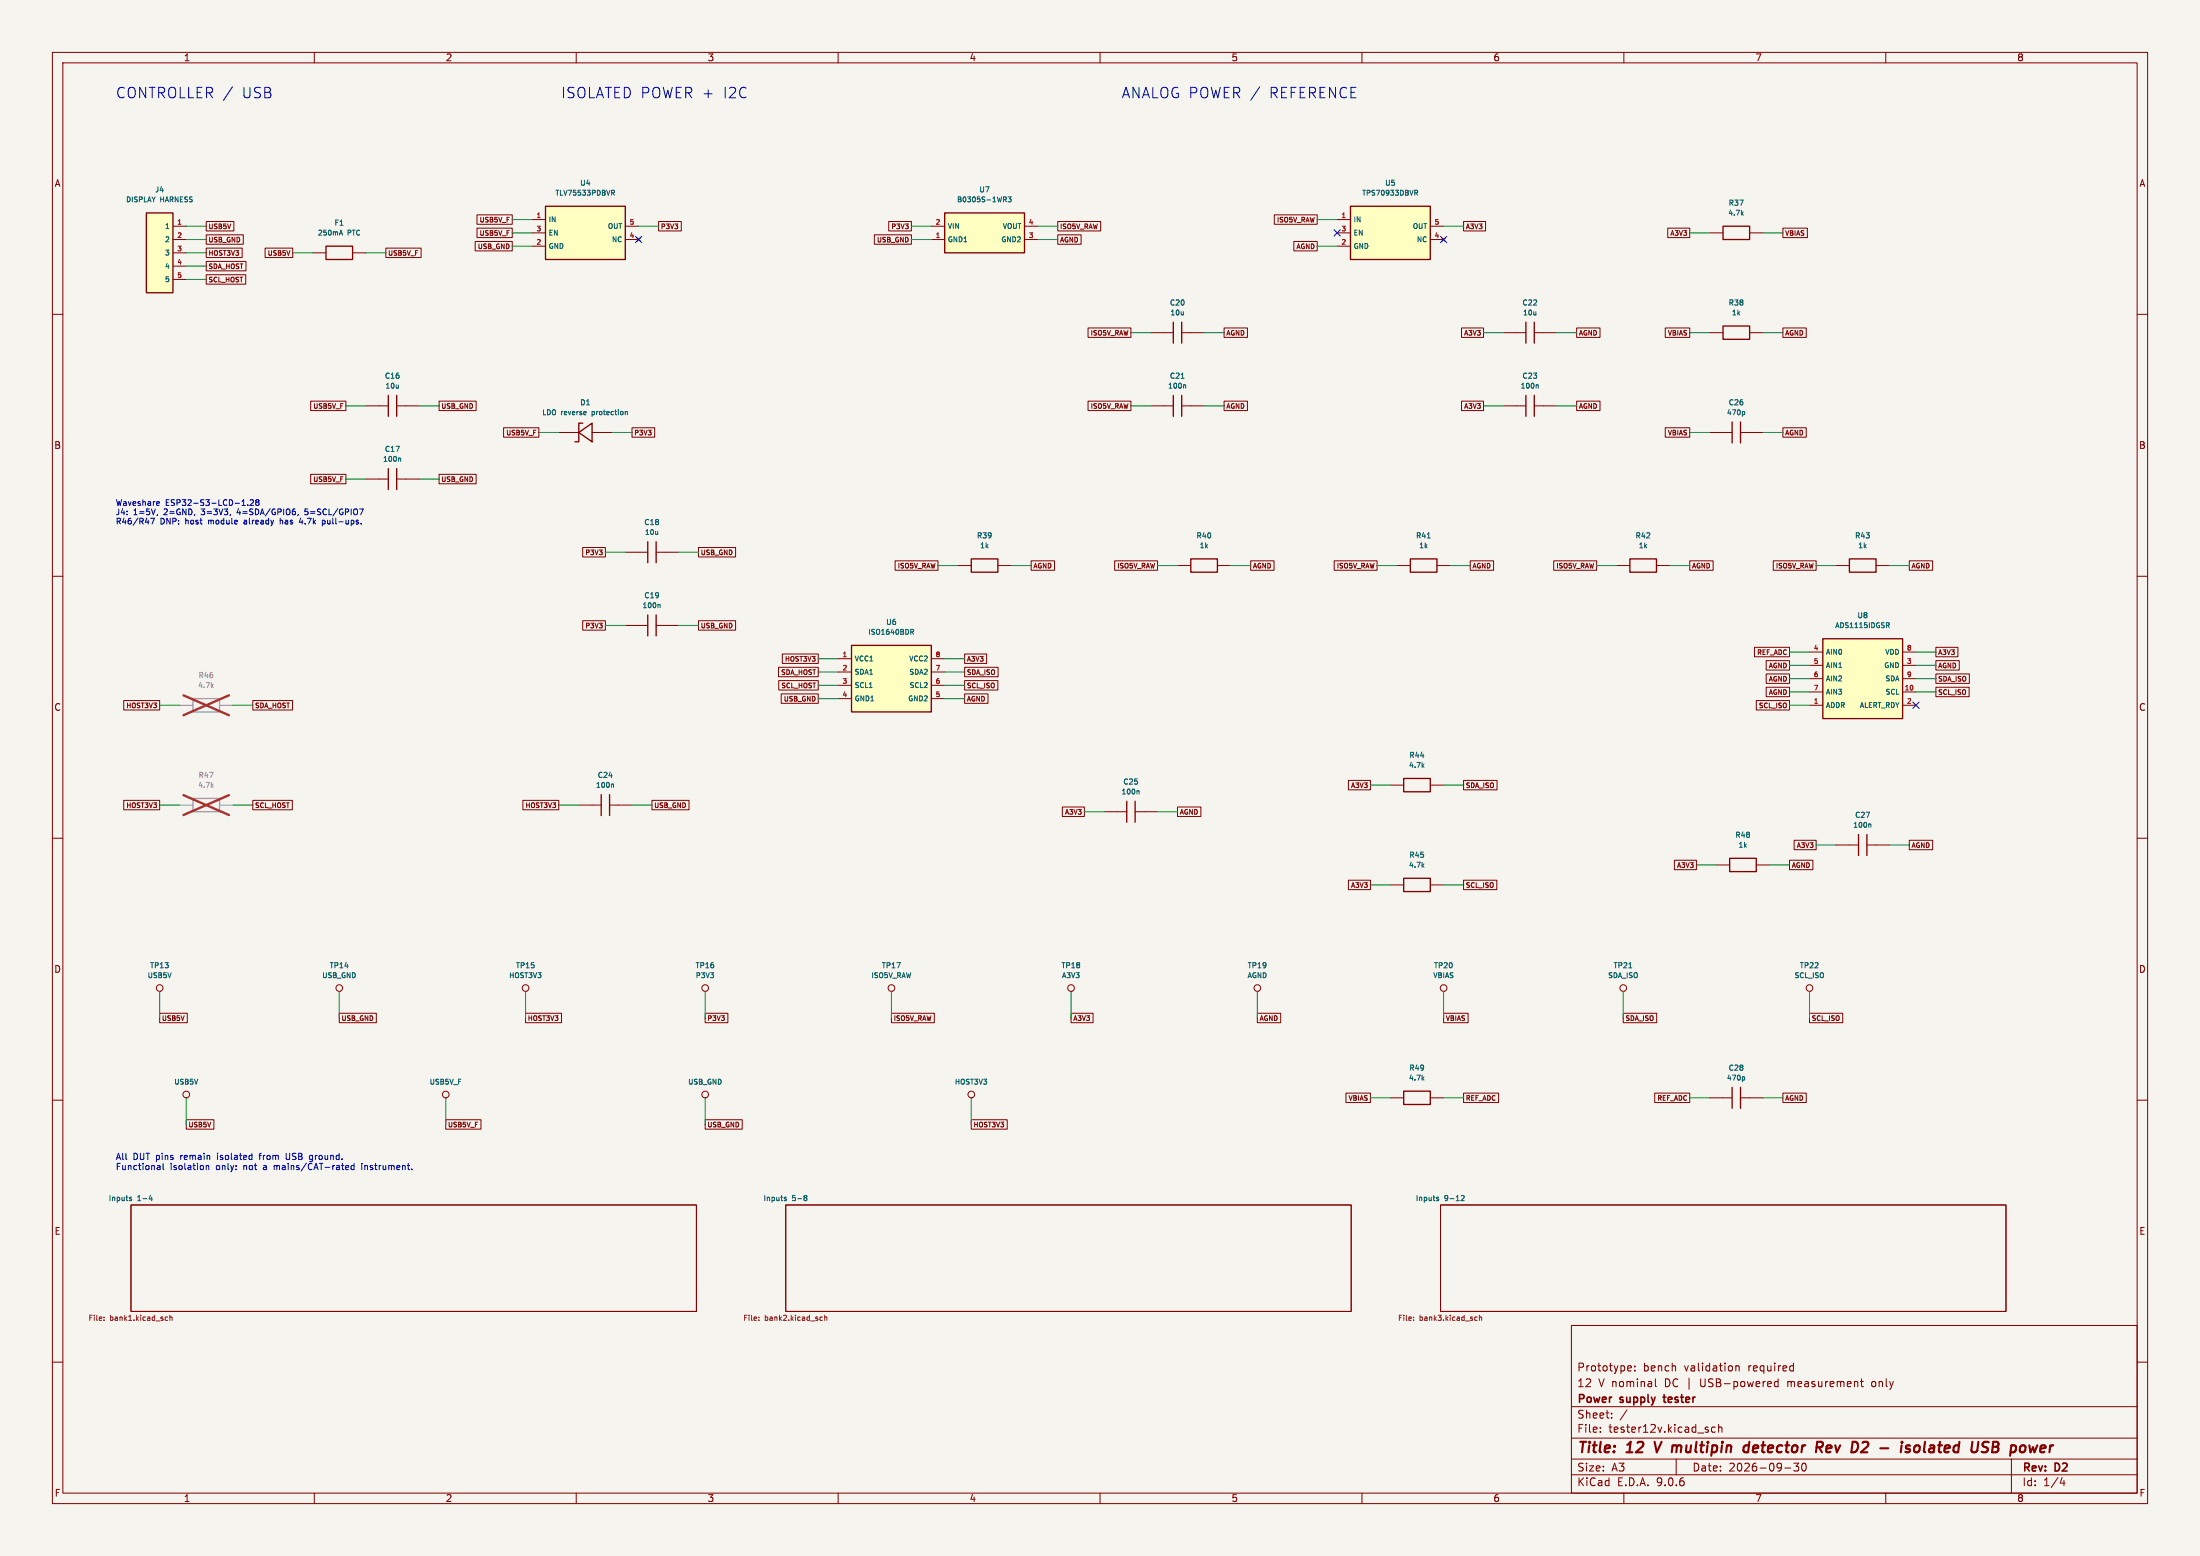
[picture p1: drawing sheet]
<svg xmlns="http://www.w3.org/2000/svg" width="420mm" height="297mm" viewBox="0 0 420 297" stroke-linecap="round" stroke-linejoin="round" font-family="sans-serif">
<path d="M0 0h420v297h-420z" fill="#f5f4ef" stroke="#f5f4ef" stroke-width=".19"/>
<g fill="none" stroke="#840000" stroke-width=".19">
<path d="M10 10h400v277h-400zM12 12h396v273h-396zM60 10v2M110 10v2M160 10v2M210 10v2M260 10v2M310 10v2M360 10v2M10 60h2M408 60h2M10 110h2"/>
<path d="M119.4 119.4h4.3M125.3 119.4h4.2M408 110h2M10 160h2M408 160h2M10 210h2M408 210h2M25 230h107.9v20.3h-107.9zM150 230h107.9v20.3h-107.9zM275 230h108v20.3h-108zM300 253h108v32h-108zM10 260h2"/>
<path d="M300 278.5h108M300 274.5h108M300 268.5h108M305.5 273.2v.2M305.5 272.5v.1M307.7 270.5v.2M307.7 269.8v.1M310.6 269.1l-1.3 1.9M310.9 260.7l.5 .1v.2l-.7 .2M311.4 261.6l-.5 .1M312.1 261.5v.2M312.1 260.8v.1"/>
<path d="M316 263.2v1.3l.2 .2M320 278.5v3M326.1 273v.3M327.4 272.5l-.4-.1-.3 .3 .2 .6h.5M328.1 272.5l.2-.1 .4 .1v.9M328.1 271.9v1.5M331.4 260.8l.2-.1 .3 .1 .1 .9M331.4 260.7v1M339.4 263.2v1.5M339.4 263.8l-.4-.1-.3 .3 .2 .6h.5M341.9 260.7l.5 .1M342.4 261.6l-.5 .1"/>
<path d="M342.4 260.2v1.5M342.4 279.3h1l-.5 .6 .4 .1v.6l-.2 .2-.7-.2M344.1 279.4l.2-.1a.8 .8 0 0 1 .5 .7 .8 .8 0 0 1-.5 .8l-.2-.2-.2-.4zM355.2 263.7h.5M355.4 263.2v1.3l.3 .2M357.4 263.8v.7M384 278.5v6.5M408 260h2M60 285v2M110 285v2M160 285v2M210 285v2"/>
<path d="M260 285v2M300 281.5h108M310 285v2M340.7 280.2h1.2M360 285v2M393.7 282l-.4 1.1h.9M394 282.6v1"/>
</g>
<g fill="none" stroke="#840000" stroke-width=".4">
<path d="M315.9 275.2l.4 2M333.9 276a.66 .66 0 0 0-1 .3l-.1 .5 .2 .3h.7M334 275.2l-.3 2M346.9 275.2l1 .1a.58 .58 0 0 1-.4 1M347.3 276.3l.5 .9M349.4 275.9l-.6 .1-.2 .9 .3 .3h.3M349.6 276.3l-.9 .2M355.9 275.2l.6 .1 .2 .5-.2 .3-1.3 1.1h1.3M359 276.4h1.5M363 275.9l-.1 1.3M363.1 275.2v.2M364 276h.6"/>
<path d="M365.7 276a.5 .5 0 0 1 .8 .3l-.1 .5a.62 .62 0 0 1-.7 .4M367.5 275.2l-.2 1.7 .2 .3M380.4 276.2h.7M380.5 275.2l.9 .1a.51 .51 0 0 1 .1 .5 .51 .51 0 0 1-.4 .4l.3 .1a.58 .58 0 0 1-.4 .9h-.7zM390.3 275.9l-.6 .1M390.3 277.1l-.6 .1M390.5 276.3l-1 .2"/>
</g>
<path d="M317.5 266.7h.5" fill="none" stroke="#840000" stroke-width=".3"/>
<g fill="none" stroke="#006464" stroke-width=".19">
<path d="M125.7 115.4l.3 .1v.5M24.9 228.9l.2 .1-.3 .2M24.9 228.5l.2 .1M28.7 228.1l-.2 .8h.6M29 228.5v.7M149.9 228.9l.2 .1-.3 .2M149.9 228.5l.2 .1M153.7 228.2l.3 .2-.1 .2M153.7 228.6h.2M153.9 228.6l.1 .4-.3 .2M274.4 228.9l.3 .1-.4 .2M274.4 228.5l.2 .1"/>
<path d="M279 228.3l.3-.1 .2 .3-.6 .7h.6"/>
</g>
<g fill="none" stroke="#725600" stroke-width=".19">
<path d="M19.9 251.9v.1M19.9 251.4v.1M31.7 251.4h.3M32 252h-.3M32.4 251.5l.4-.1 .1 .6M32.4 251v1M144.9 251.9v.1M144.9 251.4v.1M156.7 251.4h.3M157 252h-.3M157.4 251.5l.4-.1 .1 .6M157.4 251v1"/>
<path d="M269.9 251.9v.1M269.9 251.4v.1M281.7 251.4h.3M282 252h-.3M282.4 251.5l.4-.1 .1 .6M282.4 251v1"/>
</g>
<path d="M36.8 133.4h5.1v2.5h-5.1z" fill="none" stroke="#9c9b98" stroke-width=".25"/>
<path d="M34.3 134.6h2.5M41.9 134.6h2.5" fill="none" stroke="#9c9b98" stroke-width=".19"/>
<path d="M40.4 130.9l.3 .3M40.7 130.6l-.4 .4" fill="none" stroke="#939391" stroke-width=".19"/>
<path d="M35 132.7l8.7 3.8M43.7 132.7l-8.7 3.8" fill="none" stroke="#e12e31" stroke-width=".46"/>
<path d="M123.7 117.4v4M125.3 117.4v4" fill="none" stroke="#840000" stroke-width=".25"/>
<path d="M27.9 40.6h5.1v15.3h-5.1z" fill="#ffffc2"/>
<path d="M27.9 40.6h5.1v15.3h-5.1zM114.8 151.7v4M116.4 151.7v4" fill="none" stroke="#840000" stroke-width=".25"/>
<g fill="none" stroke="#840000" stroke-width=".19">
<path d="M33 43.2h2.6M33 45.7h2.6M33 48.3h2.6M33 50.8h2.6M33 53.3h2.6M110.5 153.7h4.3M116.4 153.7h4.2M134.6 189.2h.1M134.6 209.6h.1"/>
<circle cx="134.6" cy="188.6" r=".63"/>
<circle cx="134.6" cy="208.9" r=".63"/>
</g>
<path d="M116.9 149.7l.2 .1v.5" fill="none" stroke="#006464" stroke-width=".19"/>
<path d="M180.3 40.6h15.3v7.7h-15.3z" fill="#ffffc2"/>
<path d="M180.3 40.6h15.3v7.7h-15.3z" fill="none" stroke="#840000" stroke-width=".25"/>
<path d="M177.8 43.2h2.5M177.8 45.7h2.5M195.6 43.2h2.5M195.6 45.7h2.5" fill="none" stroke="#840000" stroke-width=".19"/>
<path d="M191.6 37.6h.3l.2 .2-.1 .2-.4 .1M191.8 38.1l.3 .4M192.4 37.6h.6l-.3 .3 .3 .1v.4h-.6" fill="none" stroke="#006464" stroke-width=".19"/>
<path d="M162.6 123.2h15.2v12.7h-15.2z" fill="#ffffc2"/>
<path d="M74.1 75.5v4M75.7 75.5v4M162.6 123.2h15.2v12.7h-15.2zM268 167.6h5v2.6h-5zM268 208.3h5v2.5h-5zM330.7 207.5v4.1M332.3 207.5v4.1" fill="none" stroke="#840000" stroke-width=".25"/>
<g fill="none" stroke="#840000" stroke-width=".19">
<path d="M69.8 77.5h4.3M75.7 77.5h4.3M160 125.7h2.6M160 128.3h2.6M160 130.8h2.6M160 133.4h2.6M177.8 125.7h2.5M177.8 128.3h2.5M177.8 130.8h2.5M177.8 133.4h2.5M265.4 168.9h2.6M273 168.9h2.6"/>
<path d="M64.8 189.2h.1M100.3 189.2h.1M170.2 189.2h.1M240 189.2h.1M275.6 189.2h.1M309.9 189.2h.1M345.4 189.2h.1M35.6 209.6h.1M85.1 209.6h.1M265.4 209.6h2.6M273 209.6h2.6M326.4 209.6h4.3"/>
<path d="M332.3 209.6h4.2"/>
<circle cx="64.8" cy="188.6" r=".63"/>
<circle cx="100.3" cy="188.6" r=".63"/>
<circle cx="170.2" cy="188.6" r=".63"/>
<circle cx="240" cy="188.6" r=".63"/>
<circle cx="275.6" cy="188.6" r=".63"/>
<circle cx="309.9" cy="188.6" r=".63"/>
<circle cx="345.4" cy="188.6" r=".63"/>
<circle cx="35.6" cy="208.9" r=".63"/>
<circle cx="85.1" cy="208.9" r=".63"/>
</g>
<path d="M173.9 120.1h.3l.2 .2-.1 .3h-.4M174.1 120.6l.3 .5M271.6 165.2l.2 .3M271.8 164.9l-.3 .4M311 184.7h.5M271.6 205.8l.2 .4M271.8 205.5l-.3 .4M332.9 205.5l.2 .2v.3l-.2 .2" fill="none" stroke="#006464" stroke-width=".19"/>
<path d="M104.1 39.4h15.3v10.1h-15.3z" fill="#ffffc2"/>
<g fill="none" stroke="#840000" stroke-width=".25">
<path d="M104.1 39.4h15.3v10.1h-15.3zM224 61.5v4M224 75.5v4M225.6 61.5v4M225.6 75.5v4M110.5 82.6l2.5-1.8v3.5zM111.3 80.8h-.8v3.5h-.7M185.4 106.7h5.1v2.5h-5.1zM227.3 106.7h5.1v2.5h-5.1zM269.2 106.7h5.1v2.5h-5.1zM311.1 106.7h5.1v2.5h-5.1zM353.1 106.7h5v2.5h-5z"/>
<path d="M215.1 152.9v4M216.7 152.9v4M268 148.6h5v2.5h-5zM354.8 159.3v4M356.4 159.3v4M330.2 163.8h5.1v2.6h-5.1z"/>
</g>
<g fill="none" stroke="#840000" stroke-width=".19">
<path d="M101.6 41.9h2.5M101.6 44.5h2.5M101.6 47h2.5M119.4 43.2h2.5M119.4 45.7h2.5M121.5 45.3l.8 .8M122.3 45.3l-.8 .8M219.7 63.5h4.3M219.7 77.5h4.3M225.6 63.5h4.3M225.6 77.5h4.3M106.7 82.6h3.8"/>
<path d="M113 82.6h3.8M182.9 108h2.5M190.5 108h2.5M224.8 108h2.5M232.4 108h2.5M266.7 108h2.5M274.3 108h2.6M308.6 108h2.5M316.2 108h2.6M350.5 108h2.6M358.1 108h2.6M210.8 154.9h4.3"/>
<path d="M216.7 154.9h4.3M265.4 149.9h2.6M273 149.9h2.6M327.7 165.1h2.5M335.3 165.1h2.5M350.5 161.3h4.3M356.4 161.3h4.3M30.5 189.2h.1M204.5 189.2h.1M185.4 209.6h.1"/>
<circle cx="30.5" cy="188.6" r=".63"/>
<circle cx="204.5" cy="188.6" r=".63"/>
<circle cx="185.4" cy="208.9" r=".63"/>
</g>
<path d="M116.8 36.3h.3l.2 .2-.1 .3h-.4M117 36.8l.3 .5M119.4 78.6h.3l.1 .6M225.5 72.2h.6M226.1 73.5l.3 .1v.5M272.5 102.7h.5M217.2 150.9l.3 .2v.5M271.6 146.1l.2 .4M271.8 145.8l-.3 .4M356.9 157.3l.3 .1v.5" fill="none" stroke="#006464" stroke-width=".19"/>
<path d="M36.8 152.4h5.1v2.5h-5.1z" fill="none" stroke="#9c9b98" stroke-width=".25"/>
<path d="M34.3 153.7h2.5M41.9 153.7h2.5" fill="none" stroke="#9c9b98" stroke-width=".19"/>
<path d="M40.4 149.9l.3 .4M40.7 149.7l-.4 .3" fill="none" stroke="#939391" stroke-width=".19"/>
<path d="M35 151.8l8.7 3.8M43.7 151.8l-8.7 3.8" fill="none" stroke="#e12e31" stroke-width=".46"/>
<path d="M348 121.9h15.2v15.3h-15.2z" fill="#ffffc2"/>
<g fill="none" stroke="#840000" stroke-width=".25">
<path d="M62.2 47h5.1v2.5h-5.1zM328.9 43.2h5.1v2.5h-5.1zM291.3 61.5v4M291.3 75.5v4M292.9 61.5v4M292.9 75.5v4M328.9 62.2h5.1v2.6h-5.1zM74.1 89.4v4M75.7 89.4v4M330.7 80.6v3.9M332.3 80.6v3.9M123.7 103.4v4"/>
<path d="M125.3 103.4v4M348 121.9h15.2v15.3h-15.2z"/>
</g>
<g fill="none" stroke="#840000" stroke-width=".19">
<path d="M59.7 48.3h2.5M67.3 48.3h2.5M326.4 44.5h2.5M334 44.5h2.5M287 63.5h4.3M287 77.5h4.3M292.9 63.5h4.3M292.9 77.5h4.3M326.4 63.5h2.5M334 63.5h2.5M69.8 91.4h4.3M75.7 91.4h4.3"/>
<path d="M326.4 82.6h4.3M332.3 82.6h4.2M119.4 105.4h4.3M125.3 105.4h4.2M345.4 124.5h2.6M345.4 127h2.6M345.4 129.5h2.6M345.4 132.1h2.6M345.4 134.6h2.6M363.2 124.5h2.6M363.2 127h2.6M363.2 129.5h2.6"/>
<path d="M363.2 132.1h2.6M363.2 134.6h2.6"/>
</g>
<path d="M64.9 44.6h.4M65.1 43.9l.3 1M332.5 40.7l.3 .4M332.8 40.4l-.4 .4M293.4 73.5l.3 .1v.5M332.9 78.5l.2 .2v.3l-.2 .2M76.2 87.4l.3 .2v.5M360.1 118.9h.4l.2 .1-.1 .3-.5 .1M360.4 119.4l.3 .4" fill="none" stroke="#006464" stroke-width=".19"/>
<path d="M257.8 39.4h15.2v10.1h-15.2z" fill="#ffffc2"/>
<path d="M257.8 39.4h15.2v10.1h-15.2z" fill="none" stroke="#840000" stroke-width=".25"/>
<g fill="none" stroke="#840000" stroke-width=".19">
<path d="M39.4 52.4h7.5v1.8h-7.5zM39.4 49.9h7.6v1.8h-7.6zM39.4 47.4h6.8v1.8h-6.8zM39.4 42.3h5.2v1.8h-5.2zM39.4 44.8h7v1.8h-7zM50.6 47.4h5.3v1.8h-5.3zM73.7 47.4h6.7v1.8h-6.7zM90.7 46.1h7.1v1.8h-7.1zM91.1 43.5h6.7v1.9h-6.7zM91.1 41h6.7v1.8h-6.7zM125.7 42.3h4.4v1.8h-4.4zM166.9 44.8h7.1v1.8h-7.1z"/>
<path d="M169.7 42.3h4.3v1.8h-4.3zM201.9 42.3h8.2v1.8h-8.2zM201.9 44.8h4.5v1.8h-4.5zM243.3 41h8.2v1.8h-8.2zM247 46.1h4.5v1.8h-4.5zM255.3 41.9h2.5M255.3 44.5h2.5M255.3 47h2.5M273 43.2h2.6M273 45.7h2.6M275.2 45.3l.8 .8M276 45.3l-.8 .8"/>
<path d="M279.4 42.3h4.2v1.8h-4.2zM318.4 43.5h4.2v1.9h-4.2zM340.4 43.5h4.6v1.9h-4.6zM59.3 76.6h6.7v1.8h-6.7zM83.8 76.6h7.1v1.8h-7.1zM207.7 76.6h8.2v1.8h-8.2zM207.7 62.6h8.2v1.8h-8.2zM233.7 76.6h4.4v1.8h-4.4zM233.7 62.6h4.4v1.8h-4.4zM279 62.6h4.2v1.8h-4.2zM279 76.6h4.2v1.8h-4.2zM301 62.6h4.4v1.8h-4.4z"/>
<path d="M301 76.6h4.4v1.8h-4.4zM317.9 62.6h4.7v1.8h-4.7zM340.4 62.6h4.4v1.8h-4.4zM59.3 90.5h6.7v1.8h-6.7zM83.8 90.5h7.1v1.8h-7.1zM96.1 81.6h6.8v1.9h-6.8zM120.6 81.6h4.4v1.9h-4.4zM317.9 81.6h4.7v1.9h-4.7zM340.4 81.6h4.4v1.9h-4.4zM111.2 118.5h4.4v1.8h-4.4zM111.2 104.5h4.4v1.8h-4.4zM133.3 104.5h7.1v1.8h-7.1z"/>
<path d="M133.3 118.5h7.1v1.8h-7.1zM170.9 107h8.2v1.9h-8.2zM196.8 107h4.5v1.9h-4.5zM212.8 107h8.2v1.9h-8.2zM238.8 107h4.4v1.9h-4.4zM254.7 107h8.2v1.9h-8.2zM280.7 107h4.4v1.9h-4.4zM296.6 107h8.2v1.9h-8.2zM322.6 107h4.4v1.9h-4.4zM338.5 107h8.2v1.9h-8.2zM364.5 107h4.4v1.9h-4.4zM23.6 133.7h6.9v1.8h-6.9z"/>
<path d="M48.3 133.7h7.5v1.8h-7.5zM148.6 127.4h7.6v1.8h-7.6zM148.7 129.9h7.5v1.8h-7.5zM149.1 132.4h7.1v1.9h-7.1zM149.4 124.8h6.8v1.8h-6.8zM184.1 129.9h6.4v1.8h-6.4zM184.1 132.4h4.5v1.9h-4.5zM184.1 124.8h4.3v1.8h-4.3zM184.1 127.4h6.4v1.8h-6.4zM334.9 123.6h6.7v1.8h-6.7zM335.3 133.7h6.3v1.8h-6.3zM337.2 128.6h4.4v1.8h-4.4z"/>
<path d="M337.2 126.1h4.4v1.8h-4.4zM337.2 131.2h4.4v1.8h-4.4zM369.6 123.6h4.2v1.8h-4.2zM369.6 126.1h4.4v1.8h-4.4zM369.6 128.6h6.4v1.8h-6.4zM369.6 131.2h6.3v1.8h-6.3zM23.6 152.8h6.9v1.8h-6.9zM48.3 152.8h7.5v1.8h-7.5zM99.8 152.8h6.9v1.8h-6.9zM124.5 152.8h7v1.8h-7zM202.8 154h4.2v1.8h-4.2zM224.8 154h4.4v1.8h-4.4z"/>
<path d="M257.4 149h4.2v1.8h-4.2zM279.4 149h6.4v1.8h-6.4zM257.4 168h4.2v1.8h-4.2zM279.4 168h6.3v1.8h-6.3zM319.6 164.2h4.2v1.8h-4.2zM341.6 164.2h4.5v1.8h-4.5zM342.5 160.4h4.2v1.8h-4.2zM364.5 160.4h4.4v1.8h-4.4zM30.5 193.4h5.3v1.8h-5.3zM64.8 193.4h7v1.8h-7zM100.3 193.4h6.9v1.8h-6.9zM134.6 193.4h4.4v1.8h-4.4z"/>
<path d="M170.2 193.4h8.2v1.8h-8.2zM204.5 193.4h4.2v1.8h-4.2zM240 193.4h4.5v1.8h-4.5zM275.6 193.4h4.7v1.8h-4.7zM309.9 193.4h6.4v1.8h-6.4zM345.4 193.4h6.4v1.8h-6.4zM35.6 213.7h5.2v1.8h-5.2zM85.1 213.7h6.7v1.8h-6.7zM134.6 213.7h7.1v1.8h-7.1zM185.4 213.7h6.9v1.8h-6.9zM256.9 208.6h4.7v1.9h-4.7zM279.4 208.6h6.7v1.9h-6.7z"/>
<path d="M315.9 208.6h6.7v1.9h-6.7zM340.4 208.6h4.4v1.9h-4.4z"/>
</g>
<path d="M270.1 36.3h.4l.1 .2-.1 .3h-.4M270.3 36.8l.3 .5" fill="none" stroke="#006464" stroke-width=".19"/>
<g fill="none" stroke="#009600" stroke-width=".19">
<path d="M35.6 43.2h3.8M35.6 48.3h3.8M35.6 45.7h3.8M35.6 53.3h3.8M35.6 50.8h3.8M55.9 48.3h3.8M69.8 48.3h3.9M97.8 41.9h3.8M97.8 47h3.8M97.8 44.5h3.8M121.9 43.2h3.8M174 43.2h3.8"/>
<path d="M174 45.7h3.8M198.1 43.2h3.8M198.1 45.7h3.8M251.5 41.9h3.8M251.5 47h3.8M275.6 43.2h3.8M322.6 44.5h3.8M336.5 44.5h3.9M66 77.5h3.8M80 77.5h3.8M215.9 77.5h3.8M215.9 63.5h3.8"/>
<path d="M229.9 77.5h3.8M229.9 63.5h3.8M283.2 77.5h3.8M283.2 63.5h3.8M297.2 77.5h3.8M297.2 63.5h3.8M322.6 63.5h3.8M336.5 63.5h3.9M66 91.4h3.8M80 91.4h3.8M102.9 82.6h3.8M116.8 82.6h3.8"/>
<path d="M322.6 82.6h3.8M336.5 82.6h3.9M115.6 105.4h3.8M115.6 119.4h3.8M129.5 105.4h3.8M129.5 119.4h3.8M179.1 108h3.8M193 108h3.8M221 108h3.8M234.9 108h3.9M262.9 108h3.8M276.9 108h3.8"/>
<path d="M304.8 108h3.8M318.8 108h3.8M346.7 108h3.8M360.7 108h3.8M30.5 134.6h3.8M44.4 134.6h3.9M156.2 128.3h3.8M156.2 125.7h3.8M156.2 133.4h3.8M156.2 130.8h3.8M180.3 128.3h3.8M180.3 125.7h3.8"/>
<path d="M180.3 133.4h3.8M180.3 130.8h3.8M341.6 134.6h3.8M341.6 132.1h3.8M341.6 129.5h3.8M341.6 127h3.8M341.6 124.5h3.8M365.8 132.1h3.8M365.8 129.5h3.8M365.8 127h3.8M365.8 124.5h3.8M30.5 153.7h3.8"/>
<path d="M44.4 153.7h3.9M106.7 153.7h3.8M120.6 153.7h3.9M207 154.9h3.8M221 154.9h3.8M261.6 149.9h3.8M275.6 149.9h3.8M261.6 168.9h3.8M275.6 168.9h3.8M323.8 165.1h3.9M337.8 165.1h3.8M346.7 161.3h3.8"/>
<path d="M360.7 161.3h3.8M30.5 189.2v5.1M64.8 189.2v5.1M100.3 189.2v5.1M134.6 189.2v5.1M170.2 189.2v5.1M204.5 189.2v5.1M240 189.2v5.1M275.6 189.2v5.1M309.9 189.2v5.1M345.4 189.2v5.1M35.6 209.6v5"/>
<path d="M85.1 209.6v5M134.6 209.6v5M185.4 209.6v5M261.6 209.6h3.8M275.6 209.6h3.8M322.6 209.6h3.8M336.5 209.6h3.9"/>
</g>
<path d="M121.3 45.1l1.2 1.2M122.5 45.1l-1.2 1.2M254.7 43.8l1.2 1.3M255.9 43.8l-1.2 1.3M275 45.1l1.2 1.2M276.2 45.1l-1.2 1.2M365.2 134l1.2 1.2M366.4 134l-1.2 1.2" fill="none" stroke="#000084" stroke-width=".19"/>
<g fill="none" stroke="#0000c2" stroke-width=".19">
<path d="M44.4 16.6l-1.7 2.5M240.5 16.6l-1.7 2.5M29.5 98.9l-.5 1.1M30.1 95.7l.3 .1v.2l-.5 .1M30.1 98.2l-.1 .2M30.4 96.4l-.3 .1M45.5 97.1l-.2 .8h.6M46.2 96.5h.6M46.3 95.6l.2-.2v1.1M46.7 99.3h-.1M47 99.6l-.4 .2v.2h.4M47.3 96.4v.1"/>
<path d="M47.8 95.5l.4-.1 .2 .3-.7 .8h.7M49 95.9l-.2 .2 .2 .4 .4-.2-.2-.4M49 95.9l-.2-.3 .2-.2 .4 .2-.2 .3M49 95.9h.2M53.5 98.9v1.1M53.6 99.3l-.1 .1M53.8 99.3h.1M56.9 98.2l-.1 .2M57.4 98.9l-.3 .8h.7M57.7 99.3v.7M58.2 98.1l.4 .2M58.8 97.2h-.6v.5l.4-.1"/>
<path d="M61.6 99.3l.5 .2-.1 .4-.4 .1M30.5 222.5l.1 .8M30.6 223.2l-.4 .1M30.6 222.7l-.4 .1M31.1 222.1v1l.2 .2M39.4 222.5v.8M39.4 222.6l.4-.1 .1 .8M41.5 220.1v.1M41.5 220.5v.8M49.4 220.5h.5M49.8 220.1l-.2 .2v1M50.3 222.9v.3"/>
<path d="M52.3 222.5v.8M52.7 222.5l-.4 .1M54.6 220.1l.1 1.1 .5 .1M59.3 220.5l.3 .1M59.6 221.3h-.3M59.6 220.5v1l-.2 .2M66 223.2h.5M66.2 222.5h.3l.1 .2-.6 .2M67.6 222.5h-.4l-.2 .2 .1 .5h.5M67.6 222.1v1.2M69.1 222.1v.1M69.1 222.5v.8"/>
</g>
<g font-size="2.8" fill="#0000c2">
<text x="22" y="19">CONTROLLER /</text>
<text x="46.1" y="19">USB</text>
<text x="107" y="19">ISOLATED POWER +</text>
<text x="138" y="19">I2C</text>
<text x="214" y="19">ANALOG POWER /</text>
<text x="242.3" y="19">REFERENCE</text>
</g>
<g font-size="2.8" fill="#840000">
<text x="301" y="277.9">Title:</text>
<text x="310.6" y="277.9">12</text>
<text x="316.8" y="277.9">V multipin</text>
<text x="335.3" y="277.9">detector</text>
<text x="349.9" y="277.9">Rev</text>
<text x="363.7" y="277.9">-</text>
<text x="368.5" y="277.9">isolated</text>
<text x="382.8" y="277.9">USB</text>
<text x="391.1" y="277.9">power</text>
</g>
<g font-size="2.1" fill="#840000">
<text x="301" y="262">Prototype:</text>
<text x="313.6" y="262">bench</text>
<text x="321.6" y="262">validation</text>
<text x="333.9" y="262">required</text>
<text x="301" y="268.2">Power</text>
<text x="301" y="265">12</text>
<text x="305.1" y="265">V nominal</text>
<text x="309.4" y="268.2">supply</text>
<text x="318" y="265">DC |</text>
<text x="318.3" y="268.2">tester</text>
<text x="325" y="265">USB-powered</text>
<text x="341.8" y="265">measurement</text>
<text x="358" y="265">only</text>
<text x="301" y="273.7">File:</text>
<text x="301" y="271">Sheet:</text>
<text x="307.1" y="273.7">tester12v.kicad_sch</text>
<text x="301" y="281.1">Size:</text>
<text x="307.6" y="281.1">A3</text>
<text x="323" y="281.1">Date:</text>
<text x="330" y="281.1">2026-09-30</text>
<text x="386" y="281.3">Rev:</text>
<text x="392.4" y="281.3">D2</text>
<text x="301" y="283.9">KiCad</text>
<text x="308.7" y="283.9">E.D.A.</text>
<text x="316.3" y="283.9">9.0.6</text>
<text x="386" y="283.9">Id:</text>
<text x="390.1" y="283.9">1/4</text>
</g>
<g font-size="1.8" fill="#840000">
<text x="35" y="11.9">1</text>
<text x="85" y="11.9">2</text>
<text x="135" y="11.9">3</text>
<text x="185" y="11.9">4</text>
<text x="235" y="11.9">5</text>
<text x="285" y="11.9">6</text>
<text x="335" y="11.9">7</text>
<text x="385" y="11.9">8</text>
<text x="10.3" y="35.9">A</text>
<text x="408.3" y="35.9">A</text>
<text x="10.3" y="85.9">B</text>
<text x="408.2" y="85.9">B</text>
<text x="10.3" y="135.9">C</text>
<text x="408.2" y="135.9">C</text>
<text x="10.3" y="185.9">D</text>
<text x="408.2" y="185.9">D</text>
<text x="10.3" y="235.9">E</text>
<text x="408.3" y="235.9">E</text>
<text x="10.3" y="285.9">F</text>
<text x="35" y="286.9">1</text>
<text x="85" y="286.9">2</text>
<text x="135" y="286.9">3</text>
<text x="185" y="286.9">4</text>
<text x="235" y="286.9">5</text>
<text x="285" y="286.9">6</text>
<text x="335" y="286.9">7</text>
<text x="385" y="286.9">8</text>
<text x="408.3" y="285.9">F</text>
</g>
<g font-size="1.7" fill="#0000c2">
<text x="22" y="221.6">All</text>
<text x="25.4" y="221.6">DUT pins</text>
<text x="34.8" y="221.6">remain</text>
<text x="42" y="221.6">isolated</text>
<text x="50.3" y="221.6">from</text>
<text x="55.5" y="221.6">USB</text>
<text x="60.3" y="221.6">ground.</text>
<text x="22" y="223.5">Functional</text>
<text x="32.5" y="223.5">isolation</text>
<text x="41.4" y="223.5">only:</text>
<text x="46.8" y="223.5">not</text>
<text x="50.8" y="223.5">a</text>
<text x="53" y="223.5">mains/CAT-rated</text>
<text x="70" y="223.5">instrument.</text>
</g>
<g font-size="1.5" fill="#0000c2">
<text x="22" y="96.8">Waveshare</text>
<text x="22" y="98.5">J4:</text>
<text x="22" y="100.3">R46/R47</text>
<text x="25.5" y="98.5">1=5V,</text>
<text x="30.6" y="100.3">DNP:</text>
<text x="31.5" y="98.5">2=GND,</text>
<text x="31.6" y="96.8">ESP32-S3-LCD-1.28</text>
<text x="35.6" y="100.3">host</text>
<text x="38.8" y="98.5">3=3V3,</text>
<text x="40.2" y="100.3">module</text>
<text x="45.9" y="98.5">4=SDA/GPIO6,</text>
<text x="47.2" y="100.3">already</text>
<text x="54.3" y="100.3">has</text>
<text x="58.3" y="100.3">4.7k</text>
<text x="59.1" y="98.5">5=SCL/GPIO7</text>
<text x="62.8" y="100.3">pull-ups.</text>
</g>
<g font-size="1.4" fill="#006464">
<text x="110.6" y="35.7">U4</text>
<text x="264.3" y="35.7">U5</text>
<text x="29.5" y="36.9">J4</text>
<text x="186.8" y="36.9">U7</text>
<text x="329.9" y="39.5">R37</text>
<text x="63.7" y="43.3">F1</text>
<text x="223.2" y="58.5">C20</text>
<text x="290.5" y="58.5">C22</text>
<text x="329.9" y="58.5">R38</text>
<text x="73.3" y="72.5">C16</text>
<text x="110.7" y="77.6">D1</text>
<text x="223.2" y="72.5">C21</text>
<text x="290.5" y="72.5">C23</text>
<text x="329.9" y="77.6">C26</text>
<text x="73.3" y="86.5">C17</text>
<text x="122.9" y="100.4">C18</text>
<text x="186.4" y="103">R39</text>
<text x="228.3" y="103">R40</text>
<text x="270.2" y="103">R41</text>
<text x="312.1" y="103">R42</text>
<text x="354" y="103">R43</text>
<text x="122.9" y="114.4">C19</text>
<text x="169.1" y="119.5">U6</text>
<text x="354.5" y="118.2">U8</text>
<text x="114" y="148.7">C24</text>
<text x="214.3" y="150">C25</text>
<text x="268.9" y="144.9">R44</text>
<text x="331.2" y="160.1">R48</text>
<text x="354" y="156.3">C27</text>
<text x="268.9" y="163.9">R45</text>
<text x="28.5" y="185">TP13</text>
<text x="62.8" y="185">TP14</text>
<text x="98.4" y="185">TP15</text>
<text x="132.7" y="185">TP16</text>
<text x="168.2" y="185">TP17</text>
<text x="202.5" y="185">TP18</text>
<text x="238.1" y="185">TP19</text>
<text x="273.6" y="185">TP20</text>
<text x="307.9" y="185">TP21</text>
<text x="343.5" y="185">TP22</text>
<text x="268.9" y="204.6">R49</text>
<text x="329.9" y="204.6">C28</text>
<text x="20.6" y="229.5">Inputs</text>
<text x="26.2" y="229.5">1-4</text>
<text x="145.6" y="229.5">Inputs</text>
<text x="151.2" y="229.5">5-8</text>
<text x="270.2" y="229.5">Inputs</text>
<text x="275.7" y="229.5">9-12</text>
</g>
<g font-size="1.4" fill="#939391">
<text x="37.8" y="129.6">R46</text>
<text x="37.8" y="148.7">R47</text>
</g>
<g font-size="1.4" fill="#725600">
<text x="16.8" y="252.3">File:</text>
<text x="21" y="252.3">bank1.kicad_sch</text>
<text x="141.8" y="252.3">File:</text>
<text x="146" y="252.3">bank2.kicad_sch</text>
<text x="266.8" y="252.3">File:</text>
<text x="271" y="252.3">bank3.kicad_sch</text>
</g>
<g font-size="1.3" fill="#006464">
<text x="23.9" y="38.8">DISPLAY</text>
<text x="30.6" y="38.8">HARNESS</text>
<text x="105.9" y="37.5">TLV75533PDBVR</text>
<text x="182.6" y="38.8">B0305S-1WR3</text>
<text x="259.9" y="37.5">TPS70933DBVR</text>
<text x="329.8" y="41.3">4.7k</text>
<text x="31.3" y="43.9">1</text>
<text x="31.3" y="46.4">2</text>
<text x="60.6" y="45.2">250mA</text>
<text x="66.4" y="45.2">PTC</text>
<text x="104.6" y="42.6">IN</text>
<text x="104.6" y="45.2">EN</text>
<text x="104.6" y="47.7">GND</text>
<text x="115.9" y="43.9">OUT</text>
<text x="116.7" y="46.4">NC</text>
<text x="180.8" y="43.9">VIN</text>
<text x="180.8" y="46.4">GND1</text>
<text x="191" y="46.4">GND2</text>
<text x="191.3" y="43.9">VOUT</text>
<text x="258.3" y="42.6">IN</text>
<text x="258.3" y="45.2">EN</text>
<text x="258.3" y="47.7">GND</text>
<text x="269.6" y="43.9">OUT</text>
<text x="270.3" y="46.4">NC</text>
<text x="31.3" y="49">3</text>
<text x="31.3" y="51.5">4</text>
<text x="31.3" y="54">5</text>
<text x="223.3" y="60.4">10u</text>
<text x="290.6" y="60.4">10u</text>
<text x="330.5" y="60.4">1k</text>
<text x="73.5" y="74.4">10u</text>
<text x="222.9" y="74.4">100n</text>
<text x="290.2" y="74.4">100n</text>
<text x="103.4" y="79.4">LDO</text>
<text x="107.1" y="79.4">reverse</text>
<text x="113.2" y="79.4">protection</text>
<text x="329.5" y="79.4">470p</text>
<text x="73" y="88.3">100n</text>
<text x="123" y="102.3">10u</text>
<text x="187" y="104.8">1k</text>
<text x="228.9" y="104.8">1k</text>
<text x="270.8" y="104.8">1k</text>
<text x="312.7" y="104.8">1k</text>
<text x="354.6" y="104.8">1k</text>
<text x="122.5" y="116.3">100n</text>
<text x="165.6" y="121.4">ISO1640BDR</text>
<text x="348.5" y="125.2">AIN0</text>
<text x="350.2" y="120.1">ADS1115IDGSR</text>
<text x="359.7" y="125.2">VDD</text>
<text x="163.1" y="126.4">VCC1</text>
<text x="163.1" y="129">SDA1</text>
<text x="163.1" y="131.5">SCL1</text>
<text x="173.4" y="126.4">VCC2</text>
<text x="173.5" y="129">SDA2</text>
<text x="173.5" y="131.5">SCL2</text>
<text x="348.5" y="127.7">AIN1</text>
<text x="348.5" y="130.2">AIN2</text>
<text x="359.5" y="127.7">GND</text>
<text x="359.8" y="130.2">SDA</text>
<text x="163.1" y="134.1">GND1</text>
<text x="173.2" y="134.1">GND2</text>
<text x="348.5" y="132.8">AIN3</text>
<text x="348.5" y="135.3">ADDR</text>
<text x="354.9" y="135.3">ALERT_RDY</text>
<text x="359.8" y="132.8">SCL</text>
<text x="268.9" y="146.8">4.7k</text>
<text x="113.6" y="150.6">100n</text>
<text x="214" y="151.8">100n</text>
<text x="331.8" y="162">1k</text>
<text x="353.7" y="158.2">100n</text>
<text x="268.9" y="165.8">4.7k</text>
<text x="28.1" y="186.9">USB5V</text>
<text x="61.4" y="186.9">USB_GND</text>
<text x="97.1" y="186.9">HOST3V3</text>
<text x="132.7" y="186.9">P3V3</text>
<text x="166.2" y="186.9">ISO5V_RAW</text>
<text x="202.6" y="186.9">A3V3</text>
<text x="238" y="186.9">AGND</text>
<text x="273.5" y="186.9">VBIAS</text>
<text x="306.9" y="186.9">SDA_ISO</text>
<text x="342.5" y="186.9">SCL_ISO</text>
<text x="33.1" y="207.2">USB5V</text>
<text x="81.9" y="207.2">USB5V_F</text>
<text x="131.3" y="207.2">USB_GND</text>
<text x="182.2" y="207.2">HOST3V3</text>
<text x="268.9" y="206.4">4.7k</text>
<text x="329.5" y="206.4">470p</text>
</g>
<g font-size="1.3" fill="#a90000">
<text x="102.3" y="41.7">1</text>
<text x="256" y="41.7">1</text>
<text x="33.7" y="42.9">1</text>
<text x="33.7" y="45.5">2</text>
<text x="102.3" y="44.2">3</text>
<text x="102.3" y="46.7">2</text>
<text x="120.1" y="42.9">5</text>
<text x="120.1" y="45.5">4</text>
<text x="178.5" y="42.9">2</text>
<text x="178.5" y="45.5">1</text>
<text x="196.3" y="42.9">4</text>
<text x="196.3" y="45.5">3</text>
<text x="256" y="44.2">3</text>
<text x="256" y="46.7">2</text>
<text x="273.8" y="42.9">5</text>
<text x="273.8" y="45.5">4</text>
<text x="33.7" y="48">3</text>
<text x="33.7" y="50.5">4</text>
<text x="33.7" y="53.1">5</text>
<text x="160.7" y="125.5">1</text>
<text x="178.5" y="125.5">8</text>
<text x="346.1" y="124.2">4</text>
<text x="363.9" y="124.2">8</text>
<text x="160.7" y="128">2</text>
<text x="160.7" y="130.6">3</text>
<text x="178.5" y="128">7</text>
<text x="178.5" y="130.6">6</text>
<text x="346.1" y="126.7">5</text>
<text x="346.1" y="129.3">6</text>
<text x="346.1" y="131.8">7</text>
<text x="363.5" y="131.8">10</text>
<text x="363.9" y="126.7">3</text>
<text x="363.9" y="129.3">9</text>
<text x="160.7" y="133.1">4</text>
<text x="178.5" y="133.1">5</text>
<text x="346.1" y="134.4">1</text>
<text x="363.9" y="134.4">2</text>
</g>
<g font-size="1.3" fill="#840000">
<text x="39.7" y="43.9">USB5V</text>
<text x="39.7" y="46.5">USB_GND</text>
<text x="91" y="47.7">USB_GND</text>
<text x="91.4" y="45.2">USB5V_F</text>
<text x="91.4" y="42.7">USB5V_F</text>
<text x="126.1" y="43.9">P3V3</text>
<text x="167.2" y="46.5">USB_GND</text>
<text x="170" y="43.9">P3V3</text>
<text x="202.3" y="43.9">ISO5V_RAW</text>
<text x="202.3" y="46.5">AGND</text>
<text x="243.6" y="42.7">ISO5V_RAW</text>
<text x="247.3" y="47.7">AGND</text>
<text x="279.7" y="43.9">A3V3</text>
<text x="318.7" y="45.2">A3V3</text>
<text x="340.7" y="45.2">VBIAS</text>
<text x="39.7" y="51.5">SDA_HOST</text>
<text x="39.7" y="49">HOST3V3</text>
<text x="50.9" y="49">USB5V</text>
<text x="74" y="49">USB5V_F</text>
<text x="39.7" y="54.1">SCL_HOST</text>
<text x="208" y="64.2">ISO5V_RAW</text>
<text x="234" y="64.2">AGND</text>
<text x="279.3" y="64.2">A3V3</text>
<text x="301.3" y="64.2">AGND</text>
<text x="318.2" y="64.2">VBIAS</text>
<text x="340.7" y="64.2">AGND</text>
<text x="59.6" y="78.2">USB5V_F</text>
<text x="84.2" y="78.2">USB_GND</text>
<text x="96.5" y="83.3">USB5V_F</text>
<text x="121" y="83.3">P3V3</text>
<text x="208" y="78.2">ISO5V_RAW</text>
<text x="234" y="78.2">AGND</text>
<text x="279.3" y="78.2">A3V3</text>
<text x="301.3" y="78.2">AGND</text>
<text x="318.2" y="83.3">VBIAS</text>
<text x="340.7" y="83.3">AGND</text>
<text x="59.6" y="92.2">USB5V_F</text>
<text x="84.2" y="92.2">USB_GND</text>
<text x="111.6" y="106.2">P3V3</text>
<text x="133.7" y="106.2">USB_GND</text>
<text x="171.2" y="108.7">ISO5V_RAW</text>
<text x="197.2" y="108.7">AGND</text>
<text x="213.1" y="108.7">ISO5V_RAW</text>
<text x="239.1" y="108.7">AGND</text>
<text x="255" y="108.7">ISO5V_RAW</text>
<text x="281" y="108.7">AGND</text>
<text x="296.9" y="108.7">ISO5V_RAW</text>
<text x="322.9" y="108.7">AGND</text>
<text x="338.9" y="108.7">ISO5V_RAW</text>
<text x="364.8" y="108.7">AGND</text>
<text x="111.6" y="120.1">P3V3</text>
<text x="133.7" y="120.1">USB_GND</text>
<text x="335.3" y="125.2">REF_ADC</text>
<text x="369.9" y="125.2">A3V3</text>
<text x="149" y="129">SDA_HOST</text>
<text x="149" y="131.6">SCL_HOST</text>
<text x="149.7" y="126.5">HOST3V3</text>
<text x="184.5" y="131.6">SCL_ISO</text>
<text x="184.5" y="126.5">A3V3</text>
<text x="184.5" y="129">SDA_ISO</text>
<text x="337.5" y="130.3">AGND</text>
<text x="337.5" y="127.7">AGND</text>
<text x="369.9" y="127.7">AGND</text>
<text x="369.9" y="130.3">SDA_ISO</text>
<text x="24" y="135.4">HOST3V3</text>
<text x="48.6" y="135.4">SDA_HOST</text>
<text x="149.5" y="134.1">USB_GND</text>
<text x="184.5" y="134.1">AGND</text>
<text x="335.6" y="135.4">SCL_ISO</text>
<text x="337.5" y="132.8">AGND</text>
<text x="369.9" y="132.8">SCL_ISO</text>
<text x="24" y="154.4">HOST3V3</text>
<text x="48.6" y="154.4">SCL_HOST</text>
<text x="100.2" y="154.4">HOST3V3</text>
<text x="124.8" y="154.4">USB_GND</text>
<text x="203.1" y="155.7">A3V3</text>
<text x="225.1" y="155.7">AGND</text>
<text x="257.7" y="150.6">A3V3</text>
<text x="279.7" y="150.6">SDA_ISO</text>
<text x="320" y="165.8">A3V3</text>
<text x="342" y="165.8">AGND</text>
<text x="342.8" y="162">A3V3</text>
<text x="364.8" y="162">AGND</text>
<text x="257.7" y="169.7">A3V3</text>
<text x="279.7" y="169.7">SCL_ISO</text>
<text x="30.8" y="195.1">USB5V</text>
<text x="65.1" y="195.1">USB_GND</text>
<text x="100.7" y="195.1">HOST3V3</text>
<text x="135" y="195.1">P3V3</text>
<text x="170.5" y="195.1">ISO5V_RAW</text>
<text x="204.8" y="195.1">A3V3</text>
<text x="240.4" y="195.1">AGND</text>
<text x="275.9" y="195.1">VBIAS</text>
<text x="310.2" y="195.1">SDA_ISO</text>
<text x="345.8" y="195.1">SCL_ISO</text>
<text x="35.9" y="215.4">USB5V</text>
<text x="85.4" y="215.4">USB5V_F</text>
<text x="135" y="215.4">USB_GND</text>
<text x="185.8" y="215.4">HOST3V3</text>
<text x="257.3" y="210.3">VBIAS</text>
<text x="279.7" y="210.3">REF_ADC</text>
<text x="316.2" y="210.3">REF_ADC</text>
<text x="340.7" y="210.3">AGND</text>
</g>
<g font-size="1.3" fill="#939391">
<text x="37.7" y="131.5">4.7k</text>
<text x="37.7" y="150.6">4.7k</text>
</g>
</svg>
